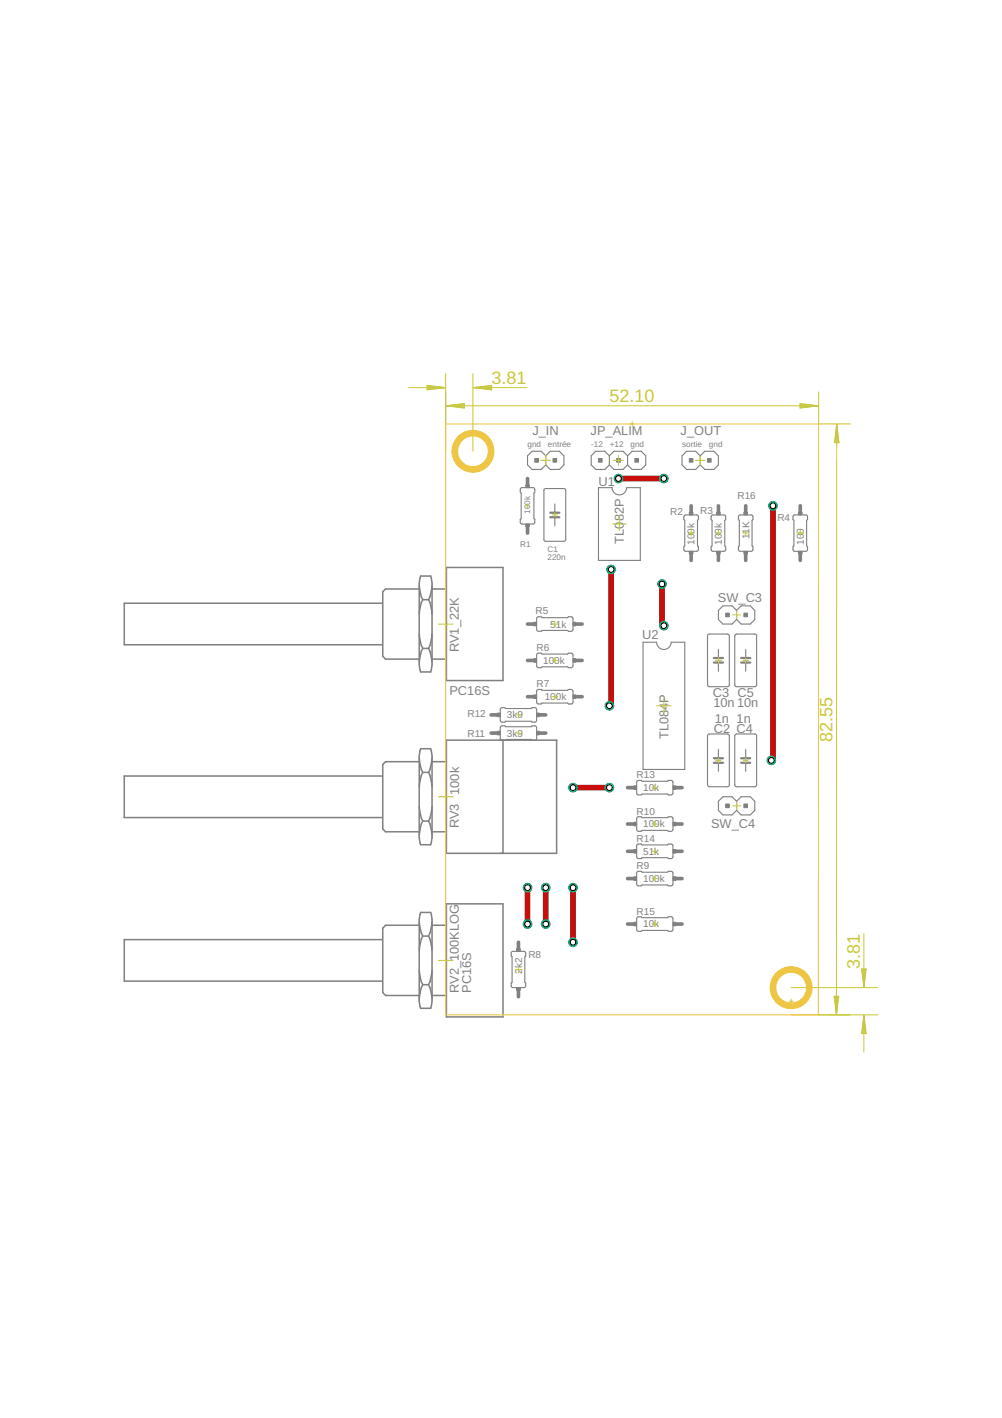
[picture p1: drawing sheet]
<svg xmlns="http://www.w3.org/2000/svg" width="210mm" height="297mm" viewBox="0 0 210 297" stroke-linecap="round" stroke-linejoin="round" font-family="sans-serif">
<path d="M128 119.3v28.5h-.3M129.6 100.2h9.5M161.9 106v52.9l-.3 .4M138.7 122.3v8.4l.4 .4M120 165h7.7M110.5 185.9v7.7M114.3 185.9v7.7M120 185.9v11.5" fill="none" stroke="#c90d0c" stroke-width="1.2"/>
<circle cx="139.1" cy="100.2" r=".91" fill="#0dab76" stroke="#0dab76" stroke-width=".21"/>
<circle cx="139.1" cy="100.2" r=".59" fill="#fff" stroke="#000" stroke-width=".21"/>
<circle cx="128" cy="119.3" r=".91" fill="#0dab76" stroke="#0dab76" stroke-width=".21"/>
<circle cx="128" cy="119.3" r=".59" fill="#fff" stroke="#000" stroke-width=".21"/>
<circle cx="129.6" cy="100.2" r=".91" fill="#0dab76" stroke="#0dab76" stroke-width=".21"/>
<circle cx="129.6" cy="100.2" r=".59" fill="#fff" stroke="#000" stroke-width=".21"/>
<circle cx="127.7" cy="147.8" r=".91" fill="#0dab76" stroke="#0dab76" stroke-width=".21"/>
<circle cx="127.7" cy="147.8" r=".59" fill="#fff" stroke="#000" stroke-width=".21"/>
<circle cx="138.7" cy="122.3" r=".91" fill="#0dab76" stroke="#0dab76" stroke-width=".21"/>
<circle cx="138.7" cy="122.3" r=".59" fill="#fff" stroke="#000" stroke-width=".21"/>
<circle cx="139.1" cy="131.1" r=".91" fill="#0dab76" stroke="#0dab76" stroke-width=".21"/>
<circle cx="139.1" cy="131.1" r=".59" fill="#fff" stroke="#000" stroke-width=".21"/>
<circle cx="161.9" cy="106" r=".91" fill="#0dab76" stroke="#0dab76" stroke-width=".21"/>
<circle cx="161.9" cy="106" r=".59" fill="#fff" stroke="#000" stroke-width=".21"/>
<circle cx="161.6" cy="159.3" r=".91" fill="#0dab76" stroke="#0dab76" stroke-width=".21"/>
<circle cx="161.6" cy="159.3" r=".59" fill="#fff" stroke="#000" stroke-width=".21"/>
<circle cx="110.5" cy="185.9" r=".91" fill="#0dab76" stroke="#0dab76" stroke-width=".21"/>
<circle cx="110.5" cy="185.9" r=".59" fill="#fff" stroke="#000" stroke-width=".21"/>
<circle cx="110.5" cy="193.6" r=".91" fill="#0dab76" stroke="#0dab76" stroke-width=".21"/>
<circle cx="110.5" cy="193.6" r=".59" fill="#fff" stroke="#000" stroke-width=".21"/>
<circle cx="114.3" cy="185.9" r=".91" fill="#0dab76" stroke="#0dab76" stroke-width=".21"/>
<circle cx="114.3" cy="185.9" r=".59" fill="#fff" stroke="#000" stroke-width=".21"/>
<circle cx="114.3" cy="193.6" r=".91" fill="#0dab76" stroke="#0dab76" stroke-width=".21"/>
<circle cx="114.3" cy="193.6" r=".59" fill="#fff" stroke="#000" stroke-width=".21"/>
<circle cx="120" cy="165" r=".91" fill="#0dab76" stroke="#0dab76" stroke-width=".21"/>
<circle cx="120" cy="165" r=".59" fill="#fff" stroke="#000" stroke-width=".21"/>
<circle cx="127.7" cy="165" r=".91" fill="#0dab76" stroke="#0dab76" stroke-width=".21"/>
<circle cx="127.7" cy="165" r=".59" fill="#fff" stroke="#000" stroke-width=".21"/>
<circle cx="120" cy="197.4" r=".91" fill="#0dab76" stroke="#0dab76" stroke-width=".21"/>
<circle cx="120" cy="197.4" r=".59" fill="#fff" stroke="#000" stroke-width=".21"/>
<circle cx="120" cy="185.9" r=".91" fill="#0dab76" stroke="#0dab76" stroke-width=".21"/>
<circle cx="120" cy="185.9" r=".59" fill="#fff" stroke="#000" stroke-width=".21"/>
<path d="M115.3 107.4h1.9M115.3 108.4h1.9M149.5 138.8h1.9M149.5 137.8h1.9M155.3 138.8h1.9M155.3 137.8h1.9M149.5 158.8h1.9M149.5 159.8h1.9M155.3 158.8h1.9M155.3 159.8h1.9" fill="none" stroke="#808080" stroke-width=".47"/>
<g fill="none" stroke="#808080" stroke-width=".23">
<path d="M114.3 95.5l-.9-1h-1.9l-1 1v1.9l1 .9h1.9l.9-.9M114.3 95.5l1-1h1.9l.9 1v1.9l-.9 .9h-1.9l-1-.9M114.3 95.5v1.9M127.7 95.5l-1-1h-1.9l-1 1v1.9l1 .9h1.9l1-.9M127.7 95.5l.9-1h1.9l1 1M127.7 97.4l.9 .9h1.9l1-.9M127.7 95.5v1.9M131.5 95.5l.9-1h1.9l1 1v1.9l-1 .9h-1.9l-.9-.9M131.5 95.5v1.9M146.7 95.5l.9-1h1.9l1 1v1.9l-1 .9h-1.9l-.9-.9M146.7 95.5l-1-1h-1.9l-.9 1v1.9l.9 .9h1.9l1-.9M146.7 95.5v1.9"/>
<path d="M109.1 102.3l2.6-.1 .3 .2v.7l-.2 .2v5.3l.2 .2v.6l-.2 .3-2.4 .1-.4-.3v-.7l.2-.2v-5.3l-.2-.2zM114 102.4l4.1-.1 .4 .3v10.4l-.2 .4h-4l-.3-.2zM116.2 105.6v1.8M116.2 108.4v1.8M125.4 102.2h2.8a1.52 1.52 0 0 0 1.6 1.5 1.52 1.52 0 0 0 1.5-1.5h2.8v15.2h-8.7zM143.4 108l2.5-.1 .4 .2v.7l-.2 .2v5.3l.2 .2v.6l-.2 .4h-2.5l-.3-.2v-.8l.1-.2v-5.3l-.1-.2zM149.1 108l2.5-.1 .4 .2v.7l-.2 .2v5.3l.2 .2v.6l-.2 .4h-2.4l-.4-.2v-.8l.2-.2v-5.3l-.2-.2zM154.8 108l2.6-.1 .3 .2v.7l-.2 .2v5.3l.2 .2v.6l-.2 .4h-2.4l-.4-.2v-.8l.2-.2v-5.3l-.2-.2zM166.2 108l2.6-.1 .3 .2 .1 .7-.2 .2v5.3l.2 .2v.6l-.3 .4h-2.4l-.3-.2-.1-.8 .2-.2v-5.3l-.2-.2zM112.5 129.3l.9-.1 .2 .2h5.3l.2-.2h.7l.2 .4v2.4l-.3 .2h-.6l-.2-.1h-5.3l-.2 .1h-.8l-.2-.3zM112.5 136.9l.9-.1 .2 .2h5.3l.2-.2h.7l.2 .4v2.4l-.3 .3h-.6l-.2-.2h-5.3l-.2 .2-.8-.1-.2-.3zM134.7 134.5h2.8a1.52 1.52 0 0 0 1.6 1.6 1.52 1.52 0 0 0 1.5-1.6h2.8v26.7h-8.7z"/>
<path d="M148.3 132.9l4.1-.1 .4 .3v10.4l-.3 .3h-3.9l-.3-.2-.1-10.4zM150.5 136.1v1.7M150.5 138.8v1.8M154.1 132.9l4-.1 .4 .3v10.4l-.2 .3h-4l-.3-.2-.1-10.4zM154.3 127.9l-.9-1h-2l-.9 1v1.9l.9 .9h2l.9-.9M154.3 127.9l1-1h1.9l.9 1v1.9l-.9 .9h-1.9l-1-.9M154.3 127.9v1.9M156.2 136.1v1.7M156.2 138.8v1.8M104.9 152.2l.8-.2 .2 .2h5.4l.2-.2 .7 .1 .2 .3v2.5l-.4 .2h-.5l-.2-.2h-5.4l-.2 .2h-.7l-.2-.4zM104.9 148.4l.8-.2 .2 .2h5.4l.2-.2 .7 .1 .2 .3v2.4l-.4 .3h-.5l-.2-.2h-5.4l-.2 .2h-.7l-.2-.4zM112.5 144.5l.9-.1 .2 .2h5.3l.2-.2 .7 .1 .2 .3v2.4l-.3 .3h-.6l-.2-.2h-5.3l-.2 .2-.8-.1-.2-.3z"/>
<path d="M148.3 153.9l.3-.1h3.8l.4 .2v10.4l-.3 .4h-3.9l-.3-.2-.1-10.5zM150.5 157v1.8M150.5 159.8v1.8M154.1 153.9l.2-.1h3.8l.4 .2v10.4l-.2 .4h-4l-.3-.2-.1-10.5zM156.2 157v1.8M156.2 159.8v1.8M133.5 171.2l.8-.1 .2 .2h5.3l.2-.2h.7l.3 .4-.1 2.4-.3 .2h-.6l-.2-.2h-5.3l-.2 .2h-.7l-.2-.3zM133.5 163.6l.8-.1 .2 .2h5.3l.2-.2h.7l.3 .4-.1 2.4-.3 .2h-.6l-.2-.2h-5.3l-.2 .2h-.7l-.2-.4zM133.5 176.9l.8-.1 .2 .2h5.3l.2-.2h.7l.3 .4-.1 2.4-.3 .3h-.6l-.2-.2h-5.3l-.2 .2-.7-.1-.2-.3zM154.3 167.9l-.9-1h-2l-.9 1v1.9l.9 .9h2l.9-.9M154.3 167.9v1.9M154.3 167.9l1-1h1.9l.9 1v1.9l-.9 .9h-1.9l-1-.9"/>
<path d="M107.2 199.4l2.5-.1 .4 .2v.7l-.2 .2v5.3l.2 .2v.6l-.2 .4h-2.4l-.4-.2v-.8l.2-.2v-5.3l-.2-.2zM133.5 192.2l.8-.2 .2 .2h5.3l.2-.2 .7 .1 .3 .3-.1 2.5-.3 .2h-.6l-.2-.2h-5.3l-.2 .2h-.7l-.2-.4zM133.5 182.6l.8-.1 .2 .2h5.3l.2-.2h.7l.3 .4-.1 2.4-.3 .3h-.6l-.2-.2h-5.3l-.2 .2-.7-.1-.2-.3z"/>
</g>
<g fill="#808080" stroke="#808080" stroke-width=".21">
<path d="M110.1 109.8h.8v.5h-.8z"/>
<path d="M110.1 101.6h.8v.6h-.8z"/>
<path d="M141 172.2h.5v.8h-.5z"/>
<path d="M132.8 172.2h.5v.8h-.5z"/>
<path d="M112.4 153.2h.6v.7h-.6z"/>
<path d="M104.2 153.2h.6v.7h-.6z"/>
<path d="M112.4 149.4h.6v.7h-.6z"/>
<path d="M104.2 149.4h.6v.7h-.6z"/>
<path d="M141 164.6h.5v.8h-.5z"/>
<path d="M132.8 164.6h.5v.8h-.5z"/>
<path d="M141 177.9h.5v.8h-.5z"/>
<path d="M132.8 177.9h.5v.8h-.5z"/>
<path d="M141 193.2h.5v.8h-.5z"/>
<path d="M132.8 193.2h.5v.8h-.5z"/>
<path d="M155.8 115.5h.8v.5h-.8z"/>
<path d="M155.8 107.3h.8v.6h-.8z"/>
<path d="M144.4 107.3h.8v.6h-.8z"/>
<path d="M144.4 115.5h.8v.5h-.8z"/>
<path d="M150.1 107.3h.8v.6h-.8z"/>
<path d="M150.1 115.5h.8v.5h-.8z"/>
<path d="M167.3 107.3h.7v.6h-.7z"/>
<path d="M167.3 115.5h.7v.5h-.7z"/>
<path d="M111.8 130.3h.6v.8h-.6z"/>
<path d="M120 130.3h.6v.8h-.6z"/>
<path d="M120 138h.6v.7h-.6z"/>
<path d="M111.8 138h.6v.7h-.6z"/>
<path d="M111.8 145.6h.6v.7h-.6z"/>
<path d="M120 145.6h.6v.7h-.6z"/>
<path d="M108.2 206.9h.8v.6h-.8z"/>
<path d="M108.2 198.7h.8v.6h-.8z"/>
<path d="M141 183.7h.5v.7h-.5z"/>
<path d="M132.8 183.7h.5v.7h-.5z"/>
<path d="M112 96.1h.8v.7h-.8z"/>
<path d="M115.8 96.1h.8v.7h-.8z"/>
<path d="M144.4 96.1h.8v.7h-.8z"/>
<path d="M148.2 96.1h.8v.7h-.8z"/>
<path d="M152 128.4h.8v.8h-.8z"/>
<path d="M155.8 128.4h.8v.8h-.8z"/>
<path d="M155.8 168.4h.8v.8h-.8z"/>
<path d="M152 168.4h.8v.8h-.8z"/>
<path d="M129.2 96.1h.7v.7h-.7z"/>
<path d="M125.4 96.1h.7v.7h-.7z"/>
<path d="M133 96.1h.8v.7h-.8z"/>
</g>
<g fill="none" stroke="#808080" stroke-width=".32">
<path d="M93.5 118.9h11.9v23.7h-11.9zM80 126.4h-54v8.7h54M87.8 123.4h-7l-.6 .6v13.5l.6 .6h7M87.8 132.8l.5 2.4 .3 .6M87.8 122.6l.2 1.2 .6 1.8h1.2M88.1 120.7h2.1l.3 1.5v17.1l-.3 1.5h-2.1l-.3-1.5v-17.1zM88.6 125.6l-.3 .6-.5 2.4M88.6 135.8l-.3 .6-.5 2.4M88.6 135.8h1.2M89.8 125.6l.3 .6 .4 2.4M89.8 135.8l.3 .6 .4 2.4M90.5 123.4h3"/>
<path d="M90.5 138.1h3M90.5 132.8l-.4 2.4-.3 .6M90.5 122.6l-.1 1.2-.6 1.8M87.8 159.6h-7l-.6 .5v13.6l.6 .5h7M87.8 158.8l.5 2.4 .3 .6M88.1 156.8h2.1l.3 1.5v17.2l-.3 1.5h-2.1l-.3-1.5v-17.2zM90.5 159.6h3M90.5 158.8l-.4 2.4-.3 .6M93.5 155h23.1v23.8h-23.1zM105.4 155v23.8M80 162.6h-54v8.7h54M87.8 169l.5 2.4 .3 .6"/>
<path d="M88.6 161.8l-.6 1.8-.2 1.2M88.6 172l-.3 .6-.5 2.4M88.6 161.8h1.2M88.6 172h1.2M89.8 161.8l.6 1.8 .1 1.2M89.8 172l.3 .6 .4 2.4M90.5 174.2h3M90.5 169l-.4 2.4-.3 .6M80 196.8h-54v8.7h54M87.8 193.8h-7l-.6 .6v13.5l.6 .6h7M87.8 193.1l.2 1.2 .6 1.8M88.1 191.1h2.1l.3 1.5v17.1l-.3 1.5h-2.1l-.3-1.5v-17.1z"/>
<path d="M88.6 196.1l-.3 .6-.5 2.4M88.6 196.1h1.2M89.8 196.1l.3 .6 .4 2.4M90.5 193.8h3M90.5 193.1l-.1 1.2-.6 1.8M93.5 189.3h11.9v23.7h-11.9zM87.8 203.3l.5 2.4 .3 .6M88.6 206.3l-.6 1.8-.2 1.2M88.6 206.3h1.2M89.8 206.3l.6 1.8 .1 1.2M90.5 208.5h3M90.5 203.3l-.4 2.4-.3 .6"/>
</g>
<g fill="none" stroke="#808080" stroke-width=".76">
<path d="M110.5 100.2v1.4M110.5 110.3v1.4M144.8 106v1.3M144.8 116.1v1.3M150.5 106v1.3M150.5 116.1v1.3M156.2 106v1.3M156.2 116.1v1.3M167.6 106v1.3M167.6 116.1v1.3M110.5 130.7h1.3M110.5 138.3h1.3"/>
<path d="M120.6 130.7h1.3M120.6 138.3h1.3M102.9 153.6h1.3M102.9 149.8h1.3M110.5 145.9h1.3M113 153.6h1.3M113 149.8h1.3M120.6 145.9h1.3M131.5 172.6h1.3M131.5 165h1.3M131.5 178.3h1.3M141.5 172.6h1.4"/>
<path d="M141.5 165h1.4M141.5 178.3h1.4M108.6 197.4v1.3M131.5 193.6h1.3M131.5 184h1.3M141.5 193.6h1.4M141.5 184h1.4M108.6 207.5v1.3"/>
</g>
<g fill="none" stroke="#afd134" stroke-width=".21">
<path d="M113.3 96.4h2.1M114.3 95.4v2.1M128.5 96.4h2.1M129.6 95.4v2.1M145.7 96.4h2M146.7 95.4v2.1M110.1 106h.8M110.5 105.6v.8M115.7 107.9h1M116.2 107.4v1M128.4 109.8h2.7M129.8 108.4v2.7"/>
<path d="M144.1 111.7h1.3M144.8 111v1.3M149.9 111.7h1.2M150.5 111.1v1.2M155.7 111.7h1M156.2 111.2v1M166.9 111.7h1.4M167.6 111v1.4M91.8 130.7h3.1M93.4 129.2v3M115.6 130.7h1.2M115.7 138.3h1.1"/>
<path d="M116.2 130.1v1.2M116.2 137.8v1.1M149.8 138.3h1.4M150.5 137.7v1.3M153.5 128.8h1.6M154.3 128v1.6M155.6 138.3h1.2M156.2 137.7v1.2M108.2 153.6h.8M108.2 149.8h.8M108.6 149.4v.7M108.6 153.2v.7"/>
<path d="M115.6 145.9h1.2M116.2 145.4v1.2M137.5 147.8h3.1M139.1 146.3v3.1M149.9 159.3h1.2M150.5 158.7v1.2M155.7 159.3h1M156.2 158.8v1M91.8 166.9h3.1M93.4 165.4v3M136.6 172.6h1.2M136.6 165h1.2"/>
<path d="M136.6 178.3h1.2M137.2 164.4v1.2M137.2 172v1.2M137.2 177.8v1.1M153.5 168.8h1.6M154.3 168v1.6M93.4 199.7v3M136.6 193.6h1.2M136.6 184h1.2M137.2 183.5v1.1M137.2 193v1.1M91.8 201.2h3.1"/>
<path d="M107.9 203.1h1.4M108.6 202.4v1.4"/>
</g>
<g fill="none" stroke="#c8c832" stroke-width=".21">
<path d="M93.4 78.3v16.2M99.1 78.3v16.2M85.6 81.2h7.7M89.5 80.7l3.8 .5-3.8 .5zM89.5 81l3.8 .2M89.5 80.8l3.8 .4M93.3 81.2l-3.8 .2M93.3 81.2l-3.8 .4M93.5 85h77.9M93.5 85l3.8-.5v1zM93.5 85l3.8 .2M93.5 85l3.8 .4"/>
<path d="M97.3 84.8l-3.8 .2M97.3 84.6l-3.8 .4M99.2 81.2h11.2M99.2 81.2l3.8-.5v1zM99.2 81.2l3.8 .2M99.2 81.2l3.8 .4M103 81l-3.8 .2M103 80.8l-3.8 .4M132 88.8h.9M132.4 88.3v1M167.6 84.5l3.8 .5-3.8 .5zM167.6 84.8l3.8 .2"/>
<path d="M167.6 84.6l3.8 .4M171.4 85l-3.8 .2M171.4 85l-3.8 .4M171.5 82.1v6.7h6.7M175.3 88.9l-.1 123.6M175.3 88.9l.5 3.8h-1zM175.3 88.9l-.2 3.8M175.3 88.9l.2 3.8M175.3 88.9l-.4 3.8M175.3 88.9l.4 3.8M181 195.6v11.2M165.3 209.7h.9"/>
<path d="M165.7 206.9h18.2M165.7 212.6h18.2M165.7 209.3v.9M171.4 212.6h6.7M174.7 208.7h1l-.5 3.8zM174.8 208.7l.4 3.8M175 208.7l.2 3.8M175.4 208.7l-.2 3.8M175.6 208.7l-.4 3.8M180.5 203h1l-.5 3.8zM180.6 203l.4 3.8M180.8 203l.2 3.8"/>
<path d="M181 212.7v7.7M181 212.7l.5 3.8h-1zM181 212.7l-.2 3.8M181 212.7l.2 3.8M181 212.7l-.4 3.8M181 212.7l.4 3.8M181.2 203l-.2 3.8M181.4 203l-.4 3.8"/>
</g>
<path d="M93.4 88.8h78.1l-.1 123.8h-78z" fill="none" stroke="#eec643" stroke-width=".21"/>
<g fill="#eec643" stroke="#eec643" stroke-width=".21">
<path d="M162.5 204a4.4 4.4 0 0 1 7 .6 4.4 4.4 0 0 1-2.6 6.5 4.4 4.4 0 0 1-5.6-4.2h1.2a3.2 3.2 0 0 1 4.7-2.9 3.2 3.2 0 0 1 .4 5.4 3.2 3.2 0 0 1-5-2l-.1-.5h-1.2a4.5 4.5 0 0 1 1.2-2.9z" fill-rule="evenodd"/>
<path d="M95.8 91.6a4.4 4.4 0 0 1 7 .6 4.4 4.4 0 0 1-2.5 6.6 4.4 4.4 0 0 1-5.6-4.3h1.2a3.2 3.2 0 0 1 4.6-2.9 3.2 3.2 0 0 1 .5 5.5 3.2 3.2 0 0 1-5.1-2.1v-.5h-1.2a4.4 4.4 0 0 1 1.1-2.9z" fill-rule="evenodd"/>
</g>
<g font-size="3.8" fill="#c8c832">
<text x="103" y="80.3">3.81</text>
<text x="127.7" y="84.2">52.10</text>
<text x="174.4" y="155.5" transform="rotate(-90 174.4 155.5)">82.55</text>
<text x="180.1" y="203" transform="rotate(-90 180.1 203)">3.81</text>
</g>
<g font-size="2.7" fill="#808080">
<text x="111.5" y="91.2">J_IN</text>
<text x="123.7" y="91.2">JP_ALIM</text>
<text x="142.6" y="91.2">J_OUT</text>
<text x="125.4" y="101.8">U1</text>
<text x="130.7" y="113.9" transform="rotate(-90 130.7 113.9)">TL0</text>
<text x="130.7" y="109.2" transform="rotate(-90 130.7 109.2)">82P</text>
<text x="150.4" y="126.1">SW_C3</text>
<text x="96.1" y="136.6" transform="rotate(-90 96.1 136.6)">RV1_22K</text>
<text x="134.5" y="134">U2</text>
<text x="94.1" y="145.6">PC16S</text>
<text x="140" y="147.2" transform="rotate(-90 140 147.2)">P</text>
<text x="149.4" y="146">C3 C5</text>
<text x="149.4" y="148">10n 10n</text>
<text x="140" y="154.8" transform="rotate(-90 140 154.8)">TL084</text>
<text x="149.5" y="153.6">C2 C4</text>
<text x="149.7" y="151.5">1n 1n</text>
<text x="96.2" y="166.5" transform="rotate(-90 96.2 166.5)">100k</text>
<text x="96.1" y="173.5" transform="rotate(-90 96.1 173.5)">RV3</text>
<text x="149" y="173.5">SW_C4</text>
<text x="96.1" y="208" transform="rotate(-90 96.1 208)">RV2_100KLOG</text>
<text x="98.7" y="208" transform="rotate(-90 98.7 208)">PC16S</text>
</g>
<g font-size="2.1" fill="#808080">
<text x="140.4" y="107.9">R2</text>
<text x="146.7" y="107.7">R3</text>
<text x="154.5" y="104.6">R16</text>
<text x="157" y="112.8" transform="rotate(-90 157 112.8)">11K</text>
<text x="162.9" y="109.2">R4</text>
<text x="145.5" y="114.1" transform="rotate(-90 145.5 114.1)">100k</text>
<text x="151.2" y="114.1" transform="rotate(-90 151.2 114.1)">100k</text>
<text x="168.4" y="114.1" transform="rotate(-90 168.4 114.1)">100</text>
<text x="112.2" y="128.6">R5</text>
<text x="115.3" y="131.5">51k</text>
<text x="112.4" y="136.4">R6</text>
<text x="112.4" y="143.9">R7</text>
<text x="113.8" y="139.1">100k</text>
<text x="114.1" y="146.7">100k</text>
<text x="97.9" y="154.3">R11</text>
<text x="97.9" y="150.3">R12</text>
<text x="106.2" y="154.3">3k9</text>
<text x="106.2" y="150.5">3k9</text>
<text x="133.4" y="163.1">R13</text>
<text x="134.7" y="165.7">10k</text>
<text x="133.4" y="170.7">R10</text>
<text x="134.7" y="173.3">100k</text>
<text x="133.4" y="176.4">R14</text>
<text x="134.7" y="179.1">51k</text>
<text x="133.4" y="182.1">R9</text>
<text x="134.7" y="184.8">100k</text>
<text x="133.4" y="191.6">R15</text>
<text x="134.7" y="194.3">10k</text>
<text x="110.7" y="200.8">R8</text>
<text x="109.4" y="204" transform="rotate(-90 109.4 204)">2k2</text>
</g>
<g font-size="1.7" fill="#808080">
<text x="110.5" y="93.6">gnd</text>
<text x="114.8" y="93.6">entrée</text>
<text x="123.8" y="93.6">-12</text>
<text x="127.7" y="93.6">+12</text>
<text x="132.1" y="93.6">gnd</text>
<text x="142.9" y="93.6">sortie</text>
<text x="148.5" y="93.6">gnd</text>
<text x="111" y="107.6" transform="rotate(-90 111 107.6)">100k</text>
<text x="109" y="114.7">R1</text>
<text x="114.7" y="115.7">C1</text>
<text x="114.7" y="117.4">220n</text>
</g>
</svg>
